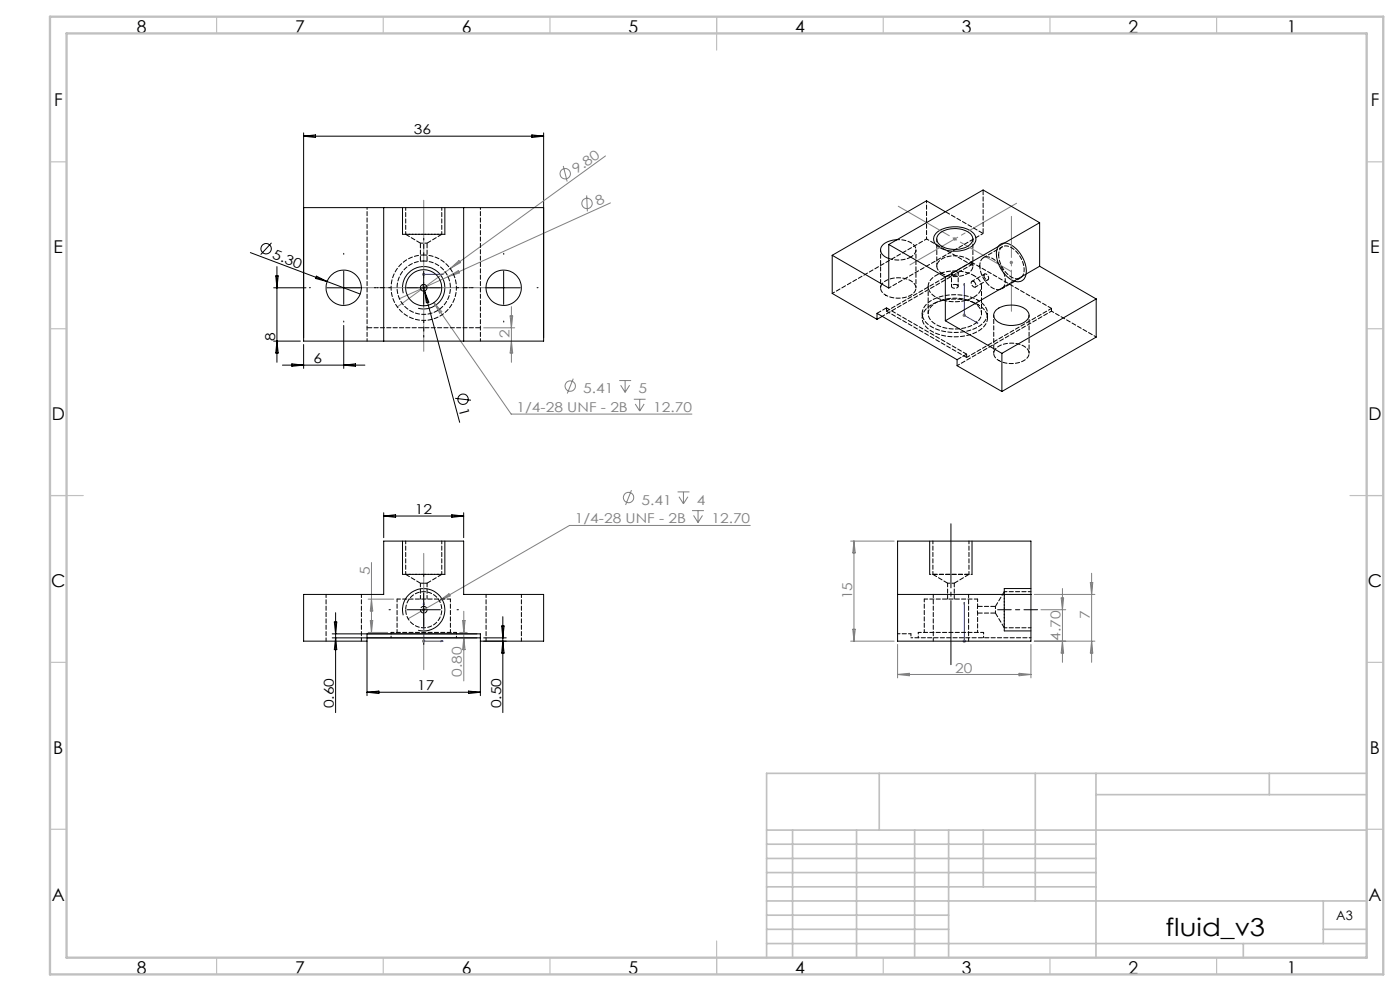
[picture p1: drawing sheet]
<svg xmlns="http://www.w3.org/2000/svg" width="420mm" height="297mm" viewBox="0 0 420 297" stroke-linecap="round" stroke-linejoin="round" font-family="sans-serif">
<g fill="none" stroke="#808080" stroke-width=".3">
<path d="M169 49.7l1.1 4.7M176 58.6l.2 4.8M181.6 46.7l-46.6 33.8M183.1 60.8l-63.3 28.7M285.9 71.6h1M286.1 71.3l.7 .7M286.4 71.1v1M286.8 71.3l-.7 .7M302.9 78.7h1M303 78.3l.7 .7M303.4 78.1v1.1M303.7 78.3l-.7 .7"/>
<path d="M126.6 86.3h1M126.6 82.2h1M126.8 85.9l.7 .7M126.8 81.9l.7 .7M127.1 81.7v1M127.1 85.8v.9M127.5 85.9l-.7 .7M127.5 81.9l-.7 .7M130.2 90.7l23.2 33.4h54.2M130.2 90.7l2.3 2.7-.6 .4zM134.4 82.9l3.1-1.8 .3 .7zM135 80.5l-15.8 11.5"/>
<path d="M135 80.5l2.7-2.4 .4 .6zM145.1 98.2h9.3M153 94.7h.8l-.4 3.5zM153.4 91.9v16.7M288.7 94.5h1.1M288.9 94.1l.7 .8M289.3 94v1M289.6 94.1l-.7 .8M153.4 102.2l.4 3.6h-.8zM172 113.5l-1.8 4.4M185.8 114h3.5M186.2 115.5l1.3 2.1"/>
<path d="M187.5 114v3.6M188.9 115.5l-1.4 2.1M190.1 119.7h3.6M191.9 119.7v3.5M190.6 121.1l1.3 2.1M193.3 121.1l-1.4 2.1M189.4 146.9l-1.7 4.4M203.3 147.4h3.5M203.7 148.9l1.3 2.1M205 147.4v3.6M206.4 148.9l-1.4 2.1M207.6 153h3.6"/>
<path d="M208.1 154.5l1.3 2.1M209.4 153v3.6M210.7 154.5l-1.3 2.1M225.1 157.5h-54.2l-39.1 22.6M110.5 179.6h7.6M111.4 168.6v20.9M111.4 179.6l.4 3.5h-.7zM255.2 162.2h13.1M256.2 162.2v30M256.2 162.2l.4 3.5h-.8zM310.3 178.1h18.2M318.3 179.2h.8l-.4 3.5z"/>
<path d="M318.7 176.4v22.1M327.1 174.6h.7l-.3 3.5zM327.5 171.8v26.7M110.5 189.5h5.8M111.1 186h.7l-.4 3.5zM126.6 192.2h1M126.6 182.7h1M126.8 191.8l.7 .7M126.8 182.4l.7 .7M127.1 182.2v1.1M127.1 191.7v.9M127.5 191.8l-.7 .7"/>
<path d="M127.5 182.4l-.7 .7M131.8 180.1l-9.4 5.4M131.8 180.1l2.9-2.2 .3 .7zM137.9 189.5h2.3M138.8 186h.7l-.4 3.5zM139.1 183.2v20.9M139.1 191.2l.4 3.5h-.7zM255.2 192.2h13.1M255.8 188.6h.8l-.4 3.6zM269.3 193.1v10.1M288.7 192.2h1.1M288.9 191.8l.7 .7"/>
<path d="M289.3 191.7v.9M289.6 191.8l-.7 .7M309.3 193.1v10.1M310.3 192.2h18.2M312.3 182.7h7.4M318.7 192.2l.4 3.5h-.8zM327.5 192.2l.3 3.5h-.7zM269.3 202.1h40M269.3 202.1l3.5-.3v.7zM305.7 201.8l3.6 .3-3.6 .4z"/>
<circle cx="169.6" cy="52.1" r="1.55"/>
<circle cx="176.1" cy="61" r="1.56"/>
<circle cx="171.1" cy="115.7" r="1.55"/>
<circle cx="188.6" cy="149.1" r="1.55"/>
</g>
<g fill="none" stroke="#000" stroke-width=".3">
<path d="M91.1 39.8v61.4M163.1 39.8v61.4M91.1 40.8h72M91.1 40.8l3.6-.4v.8zM159.6 40.4l3.5 .4-3.5 .4zM75.1 75.7l33 12.4M81.5 72.8l-3.3 3.5M83.1 79.9v28.7M120.8 62.2v8M133.5 62.2v8M280.7 70a9 9 0 0 1 11.5 .1 2.7 2.7 0 0 1-1.5 4.2 9.2 9.2 0 0 1-10-1.1 2.3 2.3 0 0 1 0-3.2zM299.7 73.6a3.4 3.4 0 0 1 4.7 .6 9 9 0 0 1 3.2 8.7 2.69 2.69 0 0 1-4.3 .8 9 9 0 0 1-4.1-9.4z"/>
<path d="M82.1 86.3h9.7M82.7 82.7h.8l-.4 3.6zM94.9 82.8l3.2 1.6-3.4-.9zM98.1 86.3h10M103.1 81.2v10M103.1 97.5v12.9M121 87.9a6.4 6.4 0 0 1 5.6-8 6.4 6.4 0 0 1 6.8 6.9 6.4 6.4 0 0 1-8 5.6M122.1 86.3h10M126.9 85.3l.5 1.9M127.1 81.2v10M127.4 87.2l10.5 39.4M127.4 87.2l1.3 3.4-.8 .1z"/>
<path d="M146.1 86.3h10M151.1 81.2v10M82.1 102.2h8M83.1 102.2l.4 3.6h-.8zM84.7 109.4h24.8M87.6 109l3.5 .4-3.5 .4zM91.1 103.3v7.1M103.1 109.4l3.5-.4v.8zM136.6 119.4l4.7 .5M115.1 153.7v7.4M115.1 154.7h24M115.1 154.7l3.6-.4v.7z"/>
<path d="M135.5 154.3l3.6 .4-3.6 .3zM139.1 153.7v7.4M120.8 162.2v10M127.1 177.8v9.9M133.5 162.2v10M278.9 162.2v10M291.6 162.2v10M301.3 176.4h8M99.7 191.2h43.4M99.7 190h43.4M100.3 186.4h.7l-.3 3.6zM100.7 183.6v30"/>
<path d="M100.7 191.2l.3 3.5h-.7zM110.1 192.2v16.3M121 184.4a6.3 6.3 0 0 1 5.5-8 6.3 6.3 0 0 1 6.9 6.9 6.3 6.3 0 0 1-8 5.6M122.1 182.7h10M144.1 192.2v16.3M145.1 192.2h6.8M145.1 191.2h6.8M150.5 187.6h.7l-.4 3.6zM150.8 184.8v28.8M150.8 192.2l.4 3.5h-.7zM301.3 189.1h8M110.1 207.5h34"/>
<path d="M110.1 207.5l3.6-.4v.8zM140.5 207.1l3.6 .4-3.6 .4z"/>
<circle cx="79.8" cy="74.5" r="1.55"/>
<circle cx="138.9" cy="119.6" r="1.55"/>
</g>
<g fill="none" stroke="#00f" stroke-width=".3">
<path d="M127 82.2h.2zM127.1 82.2h.1M127.1 82.2h5.8M132.9 82.2h-.6h.6M289.3 85v.5l-.1-.1zM289.3 85v9.5l4.1 2.4M293 96.5l.4 .4-.4-.2zM127.1 180.5l.1 .6h-.2zM127.1 180.5v11.7h5.8M132.3 192l.6 .2-.6 .1zM289.3 192v.3zM289.3 180.5v.6v-.6"/>
<path d="M289.3 192.2h.1M289.3 180.5v11.7"/>
</g>
<path d="M311.3 182.7h-12" fill="none" stroke="#000" stroke-width=".3" stroke-dasharray="30.5 1.3 1.3 1.3" stroke-dashoffset="26.4"/>
<path d="M285.3 199.2v-42.2" fill="none" stroke="#000" stroke-width=".3" stroke-dasharray="30.5 1.3 1.3 1.3" stroke-dashoffset="11.3"/>
<g fill="none" stroke="#c0c0c0" stroke-width=".35">
<path d="M65 5v5M115 5v5M165 5v5M215 5v10M265 5v5M315 5v5M365 5v5M15 48.5h5M410 48.5h5M15 98.5h5M410 98.5h5M15 148.5h10"/>
<path d="M405 148.5h10M15 198.5h5M410 198.5h5M15 248.5h5M410 248.5h5M65 287v5M115 287v5M165 287v5M215 282v10M265 287v5M315 287v5M365 287v5"/>
</g>
<g fill="none" stroke="#c0c0c0" stroke-width=".5">
<path d="M263.8 231.8v17M310.6 231.8v38.2M328.8 231.8v55.2M328.8 238.2h81.2M380.8 231.8v6.4M410 231.8h-180v55.2M230 248.8h180M230 257.3h98.8M230 253h98.8M237.8 248.8v38.2M257 248.8v38.2M274.4 248.8v38.2"/>
<path d="M284.6 248.8v38.2M295 248.8v17M230 265.8h98.8M230 261.5h98.8M230 278.5h54.6M230 274.3h54.6M230 270h180M397 278.5h13M397 270v12.8M230 282.8h180M373 282.8v4.2"/>
</g>
<path d="M15 5h400v287h-400zM20 10h390v277h-390z" fill="none" stroke="#c0c0c0" stroke-width=".7"/>
<path d="M103.1 86.2h48" fill="none" stroke="#808080" stroke-width=".3" stroke-dasharray="30.5 1.3 1.3 1.3" stroke-dashoffset="8.4"/>
<path d="M127.1 60v45.3" fill="none" stroke="#808080" stroke-width=".3" stroke-dasharray="30.5 1.3 1.3 1.3" stroke-dashoffset="9.8"/>
<path d="M127.1 165.8v34.9" fill="none" stroke="#808080" stroke-width=".3" stroke-dasharray="30.5 1.3 1.3 1.3" stroke-dashoffset="15"/>
<path d="M269.5 61.8l33.9 19.6" fill="none" stroke="#808080" stroke-width=".3" stroke-dasharray="30.5 1.3 1.3 1.3" stroke-dashoffset="12.8"/>
<path d="M305 60.9l-32 18.5" fill="none" stroke="#808080" stroke-width=".3" stroke-dasharray="30.5 1.3 1.3 1.3" stroke-dashoffset="13.9"/>
<path d="M303.4 64.8v28.5" fill="none" stroke="#808080" stroke-width=".3" stroke-dasharray="30.5 1.3 1.3 1.3" stroke-dashoffset="18.2"/>
<path d="M103.1 76.2v-.3M151.1 76.2v-.3M93.1 86.2h-.3M103.1 96.2v.3M113.1 86.2h.3M141.1 86.2h-.3M151.1 96.2v.3M161.1 86.2h.3M127.1 172.7v-.4M117.1 182.7h-.4M127.1 192.7v.4M137.1 182.7h.4" fill="none" stroke="#000" stroke-width=".3" stroke-dasharray="30.5 1.3 1.3 1.3"/>
<path d="M120.8 70.2h12.7M120.8 172.1h12.7M301.3 176.4v12.7" fill="none" stroke="#000" stroke-width=".3" stroke-dasharray="1.3 .6"/>
<path d="M278.9 172.1h12.7" fill="none" stroke="#000" stroke-width=".3" stroke-dasharray="1.3 .6" stroke-dashoffset="-1"/>
<path d="M127.1 76.2v-4.8M117.1 86.2h-4.8M127.1 96.2v4.8M137.1 86.2h4.8" fill="none" stroke="#000" stroke-width=".3" stroke-dasharray="30.5 1.3 1.3 1.3" stroke-dashoffset="30"/>
<g fill="#00f">
<path d="M132.3 192l.6 .2-.6 .1zM127.1 180.5l.1 .6h-.2z"/>
<path d="M289.3 192v.3zM289.3 180.5v.6z"/>
<path d="M132.3 82.2h.6zM127 82.2h.2zM293 96.5l.4 .4-.4-.2zM289.3 85v.5l-.1-.1z"/>
</g>
<g fill="none" stroke="#000" stroke-width=".3">
<path d="M91.1 62.2h72v40h-72zM115.1 62.2v40M139.1 62.2v40M249.7 76.5v11.4l13.4 7.8M266.6 73.3v13l-16.9-9.8M266.6 73.3l17 9.7M269.1 71.9a4.9 4.9 0 0 0-4.9 2.7 2.85 2.85 0 0 0 2.4 2.9M281.7 70.2a7.6 7.6 0 0 1 9.7 .2 2.37 2.37 0 0 1-1.5 3.6 7.6 7.6 0 0 1-8.5-1.3 1.95 1.95 0 0 1 .3-2.5zM283.6 63.5l-5.6-3.3-28.3 16.3M311.9 79.8l-28.3 16.3M311.9 79.8l17 9.8M311.9 66.7l-17-9.8-28.3 16.4"/>
<path d="M311.9 66.7l-28.3 16.3M311.9 66.7v13.1M263.1 95.7v-1.8l24 13.9v1.8l13.5 7.7M264.7 94.8l-1.6 .9M283.6 96.1l17 9.8M283.6 83v13.1M298.7 93.1a7.5 7.5 0 0 1 9.5 .1 2.23 2.23 0 0 1-1.2 3.6 7.5 7.5 0 0 1-8.5-1.2 1.94 1.94 0 0 1 .2-2.5zM328.9 89.6l-28.3 16.3M328.9 89.6v11.4l-28.3 16.3M300.6 105.9v11.4M91.1 178.1h24v-15.9h24v15.9h24v14.1h-19v-2.2h-34v2.2h-19zM269.3 178.1h40"/>
<path d="M269.3 162.2h40v30h-40zM110.1 191.2h34"/>
<circle cx="103.1" cy="86.2" r="5.3"/>
<circle cx="127.1" cy="86.2" r="1"/>
<circle cx="127.1" cy="86.2" r="5.4"/>
<circle cx="151.1" cy="86.2" r="5.3"/>
</g>
<g fill="none" stroke="#000" stroke-width=".3" stroke-dasharray="1.3 .6" stroke-dashoffset=".4">
<path d="M121.7 62.2v8M132.5 70.2v-8M281 71.6v8.2M291.4 79.4l-26.7 15.4M291.4 78.6v.8M291.9 79.8v-8.2M278.5 85.8v8.2M294.5 94v-8.2M315.4 93.2v-.8M119.1 179.5v10M121.7 162.1v10M132.5 172.1v-10"/>
<path d="M277.3 179.5v10M279.9 162.1v10M290.7 172.1v-10M309.3 177.3h-8M127.1 181.7a1 1 0 0 1 .9 1.5 1 1 0 0 1-1.7 .1 1 1 0 0 1 .8-1.6M135.1 189.5v-10M136.9 189.5h-19.6M295.1 189.5h-19.6M301.3 188.1h8"/>
</g>
<g fill="none" stroke="#000" stroke-width=".3" stroke-dasharray="1.3 .6" stroke-dashoffset=".3">
<path d="M127.1 78.2a8 8 0 0 1 7.1 11.8 8 8 0 0 1-13.8 .6 8 8 0 0 1 6-12.3l.7-.1M127.1 76.4a9.8 9.8 0 0 1 8.6 14.5 9.8 9.8 0 0 1-16.8 .7 9.8 9.8 0 0 1 7.5-15.1l.7-.1M293.9 79.7a2.35 2.35 0 0 1 1.2-2.5 2.35 2.35 0 0 1 2.8 .3 7.7 7.7 0 0 1 3.4 8.1 2.37 2.37 0 0 1-3.8 .5 8.5 8.5 0 0 1-3.6-6.4M299.6 76.4a2.35 2.35 0 0 1 1.2-2.5 2.35 2.35 0 0 1 2.7 .4 7.7 7.7 0 0 1 3.5 8 2.37 2.37 0 0 1-3.9 .6 8.5 8.5 0 0 1-3.5-6.5M282.6 82a7.8 7.8 0 0 0 8.7-.9 2.32 2.32 0 0 0-1.2-3.7 7.7 7.7 0 0 0-8.7 1.2 2.25 2.25 0 0 0 1.2 3.4M292.6 86l3.8-2.2M295.4 82.1l-3.8 2.2M97.8 178.1v14M135.1 179.5h-16M145.8 178.1v14M280 178.1v14M293.3 179.5h-16"/>
<path d="M108.4 192.1v-14M156.4 192.1v-14M290.6 192.1v-14"/>
</g>
<path d="M294.9 56.9v13.1M126.1 72.9v5.4M128.1 78.3v-5.4M283.6 63.4l11.3 6.6M110.1 98.2h34M121.7 172.1h5.4M127.1 172.1h5.4M121.7 182.7a5.4 5.4 0 0 1 8-4.7 5.4 5.4 0 0 1 .5 9.2 5.4 5.4 0 0 1-8.5-3.9v-.6" fill="none" stroke="#000" stroke-width=".3" stroke-dasharray="1.3 .6" stroke-dashoffset="-.2"/>
<g fill="none" stroke="#000" stroke-width=".3" stroke-dasharray="1.3 .6" stroke-dashoffset=".5">
<path d="M273.2 77a2.3 2.3 0 0 0 1.6-2.2 2.3 2.3 0 0 0-1.7-2.1 7.9 7.9 0 0 0-4-.9M278 71.6l-28.3 16.3M291.4 79.4l-13.4-7.8M294.9 70l-28.2 16.3M144.1 98.2v4M265.9 92.3v.9M292.1 90.7a3.4 3.4 0 0 1 2.4 3.3 3.4 3.4 0 0 1-2.4 3.2 11.9 11.9 0 0 1-12.6-.9 3.2 3.2 0 0 1 .8-5.3 12.3 12.3 0 0 1 11.8-.3M292.1 82.5a3.4 3.4 0 0 1 2.4 3.3 3.4 3.4 0 0 1-2.4 3.3 11.9 11.9 0 0 1-12.6-1 3.2 3.2 0 0 1 .8-5.3 12.3 12.3 0 0 1 11.8-.3M315.4 93.2l-28.2 16.4M110.1 102.2v-4M290 106.1v1M328.9 101l-13.5-7.8"/>
<path d="M127.1 174.8h-1M128.1 174.8h-1M273.3 189.9h-4M293.3 181.7v-2.2"/>
</g>
<path d="M117.3 189.5v1.6M136.9 191.1v-1.6M275.5 189.5v1.6M295.1 191.1v-1.6" fill="none" stroke="#000" stroke-width=".3" stroke-dasharray="1.3 .6" stroke-dashoffset=".8"/>
<g fill="none" stroke="#000" stroke-width=".3" stroke-dasharray="1.3 .6">
<path d="M121.7 70.2h10.8M121.7 70.2l4.4 2.7M128.1 72.9l4.4-2.7M263.1 93.9l2.8-1.6M285.7 82.3a.51 .51 0 0 1-.2-.6 .51 .51 0 0 1 .6-.3 .87 .87 0 0 1 1.3 .7 1.4 1.4 0 0 1-1.7 .2M287.2 85.4a.51 .51 0 0 1 .2 .6 .51 .51 0 0 1-.6 .4 .87 .87 0 0 1-1.3-.8 1.4 1.4 0 0 1 1.7-.2M292.1 84.3l.5 .6a.63 .63 0 0 1 .2 .7 .63 .63 0 0 1-.6 .4h-.1a.92 .92 0 0 1-.7-.8 .92 .92 0 0 1 .5-.9h.2M295.2 82.6a.98 .98 0 0 0 .3 .9 .98 .98 0 0 0 1 .2 1.08 1.08 0 0 0-1.2-1.5l-.1 .4M290 106.1l-2.8 1.7M121.7 172.1l4.4 2.7M128.1 174.8l4.4-2.7M279.9 172.1h10.8"/>
<path d="M279.9 172.1l4.4 2.7M286.3 174.8l4.4-2.7M301.3 177.3v10.8M301.3 177.3l-2.7 4.4M298.6 183.7l2.7 4.4"/>
</g>
<path d="M291.4 78.6l-25.5 14.6M300.7 73.9l-5.6 3.3M300.5 86.6l5.6-3.3M315.4 92.4l-25.4 14.7M126.1 174.8v4.7M128.1 179.5v-4.7M284.3 174.8v4.7M286.3 179.5v-4.7" fill="none" stroke="#000" stroke-width=".3" stroke-dasharray="1.3 .6" stroke-dashoffset=".2"/>
<g fill="none" stroke="#000" stroke-width=".3" stroke-dasharray="1.3 .6" stroke-dashoffset=".6">
<path d="M128.1 72.9h-2M264.2 74.9v11.4M278 60.2v11.4M265.7 88.5a7.7 7.7 0 0 0 8.6-.9 2.27 2.27 0 0 0-1.3-3.6 7.5 7.5 0 0 0-8.4 1.2 2.2 2.2 0 0 0 1.1 3.3M274.8 86.3v-11.4M285.5 81.9v3.9M287.5 85.8v-3.9M298.1 94.5v11.4M299.7 108.1a7.7 7.7 0 0 0 8.5-.9 2.27 2.27 0 0 0-1.2-3.6 7.5 7.5 0 0 0-8.5 1.1 2.2 2.2 0 0 0 1.2 3.4M308.7 105.9v-11.4M286.3 174.8h-2M273.3 189.9v1.2"/>
<path d="M293.3 181.7v2M293.3 189.5v-5.8M298.6 183.7v-2"/>
</g>
<path d="M110.1 62.2v36M144.1 62.2v36M276.7 94v1.3M293.4 90a4.1 4.1 0 0 1 2.1 6.1 12.6 12.6 0 0 1-11.3 3.4 8.9 8.9 0 0 1-7.3-4.2 4.3 4.3 0 0 1 2.6-5.3 15.3 15.3 0 0 1 13.9 0M293.4 91.3a4.1 4.1 0 0 1 2.1 6.2 12.6 12.6 0 0 1-11.3 3.3 8.9 8.9 0 0 1-7.3-4.2 4.3 4.3 0 0 1 2.6-5.3 15.3 15.3 0 0 1 13.9 0M296.3 95.3v-1.3M309.3 191.1h-36" fill="none" stroke="#000" stroke-width=".3" stroke-dasharray="1.3 .6" stroke-dashoffset=".7"/>
<path d="M293.3 183.7h5.3M298.6 181.7h-5.3" fill="none" stroke="#000" stroke-width=".3" stroke-dasharray="1.3 .6" stroke-dashoffset="-.1"/>
<path d="M266.7 77.5a8.4 8.4 0 0 0 6.5-.5M265.9 93.2l24.1 13.9M265.9 92.3l24.1 13.8M315.4 92.4l-24-13.8" fill="none" stroke="#000" stroke-width=".3" stroke-dasharray="1.3 .6" stroke-dashoffset=".1"/>
<text font-size="7.4" x="349.7" y="280.5">fluid_v3</text>
<g font-size="5.3">
<text x="41" y="9.9">8</text>
<text x="88.5" y="9.9">7</text>
<text x="138.5" y="9.9">6</text>
<text x="188.5" y="9.9">5</text>
<text x="238.5" y="9.9">4</text>
<text x="288.5" y="9.9">3</text>
<text x="338.5" y="9.9">2</text>
<text x="386" y="9.9">1</text>
<text x="16.2" y="31.7">F</text>
<text x="411.2" y="31.7">F</text>
<text x="16.1" y="75.9">E</text>
<text x="411.1" y="75.9">E</text>
<text x="15.5" y="125.9">D</text>
<text x="410.5" y="125.9">D</text>
<text x="15.4" y="175.9">C</text>
<text x="410.4" y="175.9">C</text>
<text x="16" y="225.9">B</text>
<text x="411" y="225.9">B</text>
<text x="15.5" y="270.2">A</text>
<text x="410.5" y="270.2">A</text>
<text x="41" y="291.9">8</text>
<text x="88.5" y="291.9">7</text>
<text x="138.5" y="291.9">6</text>
<text x="188.5" y="291.9">5</text>
<text x="238.5" y="291.9">4</text>
<text x="288.5" y="291.9">3</text>
<text x="338.5" y="291.9">2</text>
<text x="386" y="291.9">1</text>
</g>
<g font-size="4.1">
<text x="124.2" y="40.2">36</text>
<text x="81.5" y="77.4" transform="rotate(21 81.5 77.4)">5.30</text>
<text x="82.5" y="102.2" transform="rotate(-90 82.5 102.2)">8</text>
<text x="94.1" y="108.8">6</text>
<text x="137.5" y="122.7" transform="rotate(75 137.5 122.7)">1</text>
<text x="124.5" y="154.1">12</text>
<text x="125.2" y="206.9">17</text>
<text x="100.1" y="212.2" transform="rotate(-90 100.1 212.2)">0.60</text>
<text x="150.3" y="212.2" transform="rotate(-90 150.3 212.2)">0.50</text>
</g>
<g font-size="4.1" fill="#808080">
<text x="172.9" y="52.3" transform="rotate(-36 172.9 52.3)">9.80</text>
<text x="179.3" y="61.8" transform="rotate(-24 179.3 61.8)">8</text>
<text x="152.9" y="101.4" transform="rotate(-90 152.9 101.4)">2</text>
<text x="175" y="117.8">5.41</text>
<text x="191.6" y="117.8">5</text>
<text x="155" y="123.4">1/4-28 UNF - 2B</text>
<text x="196" y="123.4">12.70</text>
<text x="192.4" y="151.2">5.41</text>
<text x="209.1" y="151.2">4</text>
<text x="172.5" y="156.8">1/4-28 UNF - 2B</text>
<text x="213.4" y="156.8">12.70</text>
<text x="110.9" y="172.5" transform="rotate(-90 110.9 172.5)">5</text>
<text x="255.6" y="179.6" transform="rotate(-90 255.6 179.6)">15</text>
<text x="326.9" y="185.6" transform="rotate(-90 326.9 185.6)">7</text>
<text x="318.2" y="192" transform="rotate(-90 318.2 192)">4.70</text>
<text x="138.6" y="202.8" transform="rotate(-90 138.6 202.8)">0.80</text>
<text x="286.5" y="201.6">20</text>
</g>
<text font-size="3.9" x="400.9" y="275.8">A3</text>
</svg>
